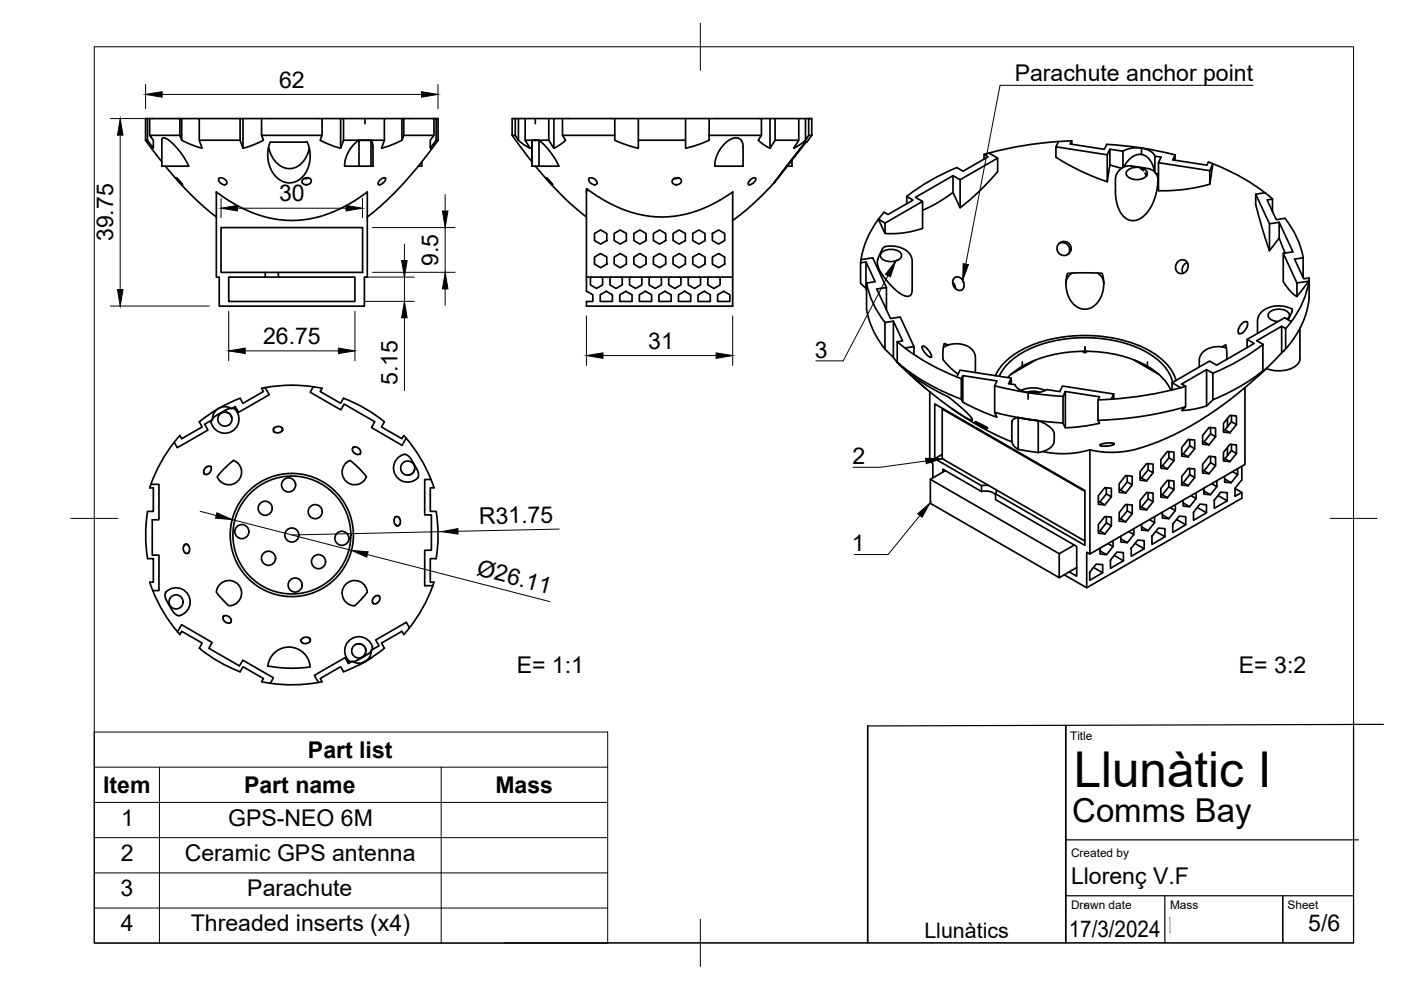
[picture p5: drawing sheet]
<svg xmlns="http://www.w3.org/2000/svg" width="297mm" height="210mm" viewBox="0 0 297 210" stroke-linecap="round" stroke-linejoin="round" font-family="sans-serif">
<!-- layer: Visible -->
<g fill="none" stroke="#000" stroke-width=".36">
<path d="M30.9 29.7h.4l1.2 1.7v-.5a1.73 1.73 0 0 0-.4-1.7l-.4-.5h6.4l.2 .5a1.66 1.66 0 0 0 1.3 1.1l3.3 1.1-.7-1.7h8.7l.4 1.2a.4 .4 0 0 0 .5 .5l2.5-.9 1.6-.8-.4-1h12.8l-.4 1 1.6 .8 2.4 .9a.4 .4 0 0 0 .5-.5l.4-1.2h8.7l-.6 1.7 3-1a2.15 2.15 0 0 0 1.4-.9l.3-.8h6.4l-.8 1v1.7l1.3-1.7h.4M30.9 29.7l3.4 4.6M31.3 25.1v4.6M31.7 25.1h6.4v3.6M31.7 25.1h-.8v4.6M31.7 25.1v3.6M34.5 29.3h.5l.8 .4 1.6 1.5 1.6 2.1 1 1.9h-5.7v-5.6zM35.1 35.2l2 2.4 3.3 3.6 2.4 2.3 3.1 2.5M37.3 37.7l.9 .7 .5 .8zM38.1 25.1h.4v4.6M38.5 25.1h3.7v4.6M42.2 25.1h8.7v4.6"/>
<path d="M46.4 37.8l.6-.1 .5 .2 .6 .6-.1 .5-.5 .2-.7-.3-.4-.6zM50.9 25.1h.6v6.3M51.5 25.1h16.8v3.6M55.5 25.1v3.6M56.9 31.2l.7 1.8 .9 1.3 1.3 1.1 1.2 .3 1.4-.1 .9-.4 .7-.6 .9-1.2 .7-2M57.3 30.1h7.1a.71 .71 0 0 1 1 .7l.3 1.7v1.1l-.3 1.8-.5 1-.6 1-1.1 .8-1.2 .5h-1.1l-1-.2-1.2-.8-.9-1.2-.5-.9-.4-1.3-.1-1.1 .1-1.5zM64.2 38l.6-.3h.6l.5 .3 .1 .6-.7 .5h-.7l-.6-.5zM65.4 37.7l-.9 .2M68.3 25.1h3.9v6.3M72.2 25.1h.6v4.6M72.8 25.1h4.6M76.1 29.8h2.6v5.4h-2.6v-5.4l-1.1 .9-.9 1.1-.7 1.6-.3 1.4v.4h3"/>
<path d="M77.3 29.8h.2M77.4 25.1h4.1M77.4 25.1v1.1M78.7 29.8h.1M78.7 29.8l.4 .9v4.5h-.4M80.5 38.3l.7-.6h.4l.2 .1-.1 .4-.5 .6-.9 .4-.1-.4zM85.2 25.1h-3.7v4.6M85.6 28.7v-3.6h6.4v3.6M85.6 25.1h-.4v4.6M89.4 34.3v.9h-.7M92 25.1h.5v4.6M92.5 25.1h.4v4.6"/>
<path d="M92.9 29.7l-4 5.2-3.9 4.6-3.1 3.1-4 3.4M108.6 28.7h.6l.9 1.2 2.3 1.5-1.1-1.7 2.2 .1M108.6 28.7v-3.6h.6v3.6M108.6 28.7l4.2 5.6M109.2 25.1h.7v4.6M109.9 25.1h1.4M111.3 25.1h5.1v4.6M111.3 25.1v4.6M112.8 29.8v5.4M113.5 25.1v1.1M113.5 35.2l3 3.5 3.2 3.4 4.6 3.9M114.3 29.8l1.2 1 1.1 1.3 1.2 1.8 .7 1.3h-4.2"/>
<path d="M114.3 29.8h-1.5v5.4M114.3 29.8v5.4h-1.5M115.8 37.7l.7 .6 .7 .9zM116.4 25.1h1M119.3 25.1h11v3.6M119.3 25.1h-1.9v6.3M119.3 25.1v3.6M124.3 40l3.8 2.5 4.2 2 2.4 .8 2.1 .4 3.2 .3 3.4-.2 4.1-1 3.7-1.6 4.1-2.5v24.2h-31v-1h1.4v-1.4l-1.4-.7zM124.9 37.8l.5-.1 .6 .2 .5 .6v.5l-.5 .2-.7-.3-.4-.6zM130.3 25.1h20M135.3 25.1v4.6M142.7 38.1l.6-.4h.6l.5 .3 .1 .4-.5 .6-.9 .2-.6-.5v-.3z"/>
<path d="M143.8 37.7l-.9 .2M145.4 25.1v4.6M150.3 25.1h11.1v3.6M150.3 25.1v3.6M153.6 30.5l.8-.7 1.1-.5 .9-.1 .6 .4 .4 .5 .1 .8v4.3h-5.9v-1.1l.5-1.3 .6-1.2zM159 38.2l.7-.5 .5 .1v.4l-.4 .5-.5 .4-.5 .1-.2-.3zM161.4 25.1h1.9v6.3M163.3 25.1h1v4.6M164.1 38.7l-4.9 4.9-3.9 3.2M164.3 25.1h5.1v4.6M167.9 34v1.2h-1M169.4 25.1h1.4v4.6"/>
<path d="M170.8 25.1h.6M171.4 28.7v-3.6h.7v3.6M172.1 28.7l-1.2 1.4a.53 .53 0 0 0-.6 .5l-6.2 8.2 6.8-8.7M172.1 28.7h-.7l-.8 1.2-2.3 1.5 1.1-1.7h-4.1a1.13 1.13 0 0 0-1.5 .8l-.2 .4a.54 .54 0 0 1-.4 .5 .54 .54 0 0 1-.6-.3l-1.8-1.4 .6-1h-11.1v1l-2.9 1.2-2 .5v-1.1a.45 .45 0 0 0-.1-.5 .45 .45 0 0 0-.6-.1h-9.4v1.7l-2-.5-2.8-1.1-.2-.1v-1h-11l.6 1-2 1.5a.5 .5 0 0 1-.6 .1 .5 .5 0 0 1-.3-.5l-.2-.3a1.13 1.13 0 0 0-1.5-.8l-1.7 .1M202.1 37.2l-8 4.6 1.5 .9-8 4.6-1.4-.8M202.1 37.2v3.6M203.6 38.1v5.9M208.6 33.7v-.9l.9 .4-5.3 3.1-1.3-.8a43.9 43.9 0 0 0-10.6 6.1M209.7 32.5l1.8 1-7.9 4.6-1.5-.9M209.7 32.4l-1 .3M211.5 33.5v2.9l-3.7 4-4.1 3.6h-.1l-1.5-3.2-3.3 2.2-3.2 1.6M223.9 31.1l10.9 1.7v5.7"/>
<path d="M224.4 30l-.5 1.1v2.3l3.6 2 4.4 2.1 2.9 1 .5-3.5 2.5 .7M227.2 30.6v-.7l-.3 .6 7.2 1.2 .5-1.1M227.2 29.9a77.7 77.7 0 0 0-17.5 2.5M234.7 30.6l7.3 .8M234.8 32.8l.5-1.2v3.4M235.3 31.6l2.8 .5M237.2 36.2l1.3-.9 1.2-.1 4.1 .6 1 .6 .5 .8 .2 .6-.2 2.3-.7 2.7-1.4 2.3-.8 .8-1 .6-1.2 .3-1.3-.4-1-.9-.8-1.3-.5-2.4-.1-4 .2-.8zM238.1 32.1v3.4M239.1 36.1a3.3 3.3 0 0 1 3-.4l1 .6 .1 .4v.5l-1 .7-1.5 .2a2.79 2.79 0 0 1-1.9-1v-.7zM241.9 35.8l.5 .4M242 31.4v1.4h-.9l-1 .4-1.1 1-.7 1.2M242 32.8l1.1 .4 .7 .7 .7 1.3 .3 1.2"/>
<path d="M242 31.4a3.5 3.5 0 0 1 2.9 1.7M242 31.4h-1.8l-1.1 .2-1 .5M242 31.4l7.2 1.4M242.8 36.7l.3 .6M245.1 36.8h.5M245.6 34.5l.6-1.2-1.3-.2v3.5M249.1 34v-1.1l-.5 1 7.3 1.1 .3-.7a45.1 45.1 0 0 1 13.6 7.9M256.5 36.2l-10.9-1.7v5.9h2.5l3.6-.3 4.8-1 .7-4.4-.7 1.5v2.9M45.9 40.7l3.8 2.5 3.8 1.9 3.5 1.1 2.2 .4 2.5 .2 3.7-.3 4.3-1.2 4.4-2.1 3.8-2.5v18.1h-.6v6.1h-30.8v-6.1h-.6zM45.9 40.7h.1M46.9 48.3h30v9.5h-17.9v1h16.2v5.1h-26.7v-5.1h7.7v-1h-9.3zM56.2 57.8h2.8"/>
<path d="M56.2 58.8h2.8M77.9 40.7h.1M124.3 58.8h31M124.6 40.1l-.2 .6M125.4 58.8l-.2 .1v1.5l1.3 .8 1.3-.8v-1.5l-.3-.1M126 54.5l1.3-.7 1.4 .7v1.5l-1.4 .8-1.3-.8zM126 49.5l1.3-.7 1.4 .7v1.5l-1.4 .7-1.3-.7zM129.6 58.8l-.3 .1v1.5l1.3 .8 1.3-.8v-1.5l-.2-.1M130.2 54.5l1.3-.7 1.3 .7v1.5l-1.3 .8-1.3-.8zM130.2 49.5l1.3-.7 1.3 .7v1.5l-1.3 .7-1.3-.7zM133.7 58.8l-.2 .1v1.5l1.3 .8 1.3-.8v-1.5l-.3-.1M134.4 49.5l1.3-.7 1.3 .7v1.5l-1.3 .7-1.3-.7z"/>
<path d="M134.4 54.5l1.3-.7 1.3 .7v1.5l-1.3 .8-1.3-.8zM137.9 58.8l-.3 .1v1.5l1.3 .8 1.3-.8v-1.5l-.2-.1M138.5 49.5l1.3-.7 1.3 .7v1.5l-1.3 .7-1.3-.7zM138.5 54.5l1.3-.7 1.3 .7v1.5l-1.3 .8-1.3-.8zM142 58.8l-.2 .1v1.5l1.3 .8 1.3-.8v-1.5l-.3-.1M142.7 54.5l1.3-.7 1.3 .7v1.5l-1.3 .8-1.3-.8zM142.7 49.5l1.3-.7 1.3 .7v1.5l-1.3 .7-1.3-.7zM146.2 58.8l-.3 .1v1.5l1.3 .8 1.3-.8v-1.5l-.2-.1M146.9 54.5l1.3-.7 1.3 .7v1.5l-1.3 .8-1.3-.8zM146.9 49.5l1.3-.7 1.3 .7v1.5l-1.3 .7-1.3-.7zM150.3 58.8l-.2 .1v1.5l1.3 .8 1.3-.8v-1.5l-.3-.1M151 54.5l1.4-.7 1.2 .7v1.5l-1.2 .8-1.4-.8z"/>
<path d="M151 49.5l1.4-.7 1.2 .7v1.5l-1.2 .7-1.4-.7zM155.4 40.7h.1M182.5 55l2.5-.3 2.9 6.3M183.6 55.5l1.9 4.2-1.8 .3v5.8l1 3.2 1 2.1 .9 1.5 1 1.4 3.7 3.9-1.1-1.1 2.5 2 3.4 2.2 3.4 1.8 3.1 1.4a1.85 1.85 0 0 1 1.5 1.1l3.8 1.8 3.5 1.4-.5-1.1 6.9 1.5 6.9 .7a.73 .73 0 0 1 .9 .6l.3 .5 3.2-.2 4-.7-.3-.7 5.4-.3 4.4-.6 3.5-.6 5.3-1.4-.9 .9 3.8-.6a4.1 4.1 0 0 0 2.9-1.7l2.7-1.3 3.3-1.7 2.7-1.8 1.9-1.4-1.4 1.3 3.1-2.7 4.1-4.5 1.5-2.2 1.3-2.6 .7-2.2 .5-2.4v-4.4l-1.2 .2-1.9-4.2 1.8-.2v4.1M183.7 60a18.9 18.9 0 0 0 3.9 8.4M186.3 46.5a18.5 18.5 0 0 0-3.8 9.2M186.9 53.5a3.1 3.1 0 0 1 4.2 .3 1.41 1.41 0 0 1-1.6 1.6 2.7 2.7 0 0 1-2.8-.9v-.7zM187.3 52.5l1.2-.3 1.9 .1 1.6 .7 1.1 1.2 .3 1v6.5l-.1 .6-.4 .4-.4 .1-.8-.1-1.4-.9-2.1-2-1.7-2.4-.4-1-.1-1.2 .7-1.6zM187.6 47.3v2.2M192.3 41.6l1.3 .8-5.3 3.1-.8-.5-1.2 1.5M192.3 41.6v1.6M195.6 42.7v5.7l-3.8 1-3.4 .1a.85 .85 0 0 1-1.1-.7l-1.1-2.3"/>
<path d="M202 59.9l.5 .7 .1 .6M202.2 59.1l.3-.3 .6-.1 .9 .6 .4 .9-.1 .7-.3 .5-.8 .2-.7-.5-.5-1zM224.5 51.7l.9-.3 1 .5 .4 .9v.5l-.4 .6M227.3 57.9l-.9 .9-.4 1.3M232.7 57.9l.9 .9 .4 1.3M249.8 55.4l.6-.3h.5l.4 .1 .5 .5 .1 .7-.1 .6-.3 .5-.5 .4h-1l-.6-.6-.1-1zM251.7 55.7l-.5 .3-.4 .5-.2 .8 .2 .6M266.2 41.2l3 6.2v5.8M268.2 40.9l-2 .3v2.2l2.5 8.4 .5 1.4 2-2.7 1.3 3.2M269.2 47.4l2-.3v3.4M269.8 44.9v-2.7l-1.2 .2 2 4.2 1.8-.3M271.2 47.1l2.9 6.3-2 .3v6l1.3 1.8 1.6 1.4 2.5-3.3-2.5 .4v2.9"/>
<path d="M272.1 53.7l2.9 6.3M272.4 46.3a18.9 18.9 0 0 1 3.9 8.3M277.6 58.9a19.5 19.5 0 0 1-5 10.8M127.3 62.5l1.2-.7 1.3 .7v1.4h-2.5zM131.4 62.5l1.3-.7 1.3 .7v1.4h-2.6zM135.6 62.5l1.2-.7 1.4 .7v1.4h-2.6zM139.7 62.5l1.3-.7 1.3 .7v1.4h-2.6zM143.8 62.5l1.4-.7 1.3 .7v1.4h-2.7zM148 62.5l1.3-.7 1.3 .7v1.4h-2.6zM152.1 62.5l1.4-.7 1.2 .7v1.4h-2.6zM183.6 61.2v-5.7l-1.1 .2v4.4l.5 .5a1.2 1.2 0 0 1 .7 1M187.6 68.4l1.8-.3v7.7"/>
<path d="M187.6 68.4v5.6M187.9 65.7v-4.7l-2 .3 2.9 6.2 2.1-.3 2.9 6.3M189.4 68.1l2 4.2-1.2 .1M190.2 72.4v4.4M190.2 72.4l1.7 1.4M190.7 77.4l5.7 5.1M191.9 73.8l1.9-.3v1.7M191.9 73.8a47.5 47.5 0 0 0 11.9 6.5M192.9 79.2l2.8 2 3.1 1.9a19.5 19.5 0 0 1 5.5 3.7l1.4 1.4 .4 .8-.6-.1-1.2-.6-3.9-2.6-4-3.2zM195.5 73.4l.5 .1 .8 .7 .6 1v.5l-.5-.1-.8-.8-.6-1zM200 73.7l1.3-.6 1.6-.2 1.5 .2 1.3 .7 .7 .7 .3 .7 .1 3.8M201.1 73.1l-.8-.2a.32 .32 0 0 0-.2 .5l-.2 1.9a2.62 2.62 0 0 0 1.3 2.3l1.9 1.7"/>
<path d="M202.9 79.9l.6-1.4 10.9 1.7M204.1 79.6l7.3 1.2-.5 1v5.6M211 79.6l1.3-2.1 1.4-1.3 2-1.5 2.6-1.3 2.8-1 2.9-.7 3.5-.5 3.2-.1 2.6 .2 4 .6 3.2 1 2.7 1.2 2.2 1.3 1.8 1.6 1.6 2.2 .5 1.5M211.9 79.8a13.4 13.4 0 0 1 7.8-6.4 29.7 29.7 0 0 1 23.8 1.5 10.4 10.4 0 0 1 5.1 6.2M216.7 76.7v1M219.6 76.3l-5.2 3M226 60.1l.2-1.5a.61 .61 0 0 1 .2-.6 .61 .61 0 0 1 .6-.1h6a.69 .69 0 0 1 .9 .9l.1 1.3M226 60.1l.3 2 .8 1.8 1.4 1.2 1.4 .5 1-.2 .7-.3 1.1-1 1-1.9 .3-2.1M229.5 74.5l.5 .3 .5-.3M230 73.6v1.2M234 60.1h.1M240.4 76.3l5.2 3"/>
<path d="M243.3 76.7v1M243.3 77.6a11.5 11.5 0 0 1 4.9 5.1M243.3 77.6a29.3 29.3 0 0 0-26.5 0l-1.7 1.2-1.4 1.2M255.8 78.4l1.4 .7v5.7M259.1 73.5l.8-.4 .2 1.4v1.7M260 73.8l-1-.3h-1.4l-1 .3-1 .4-.7 .6-.5 .8-.1 2.2M263.3 68.6l.6-.4h.3l.3 .2v.6l-.8 1.3-.5 .4-.4 .1-.3-.3v-.5zM264.4 72l1.5 .8-7.9 4.6-1.5-.8-8 4.5M267.8 73l-1.4-.8 5.3-3v5.6M267.8 73v5.6M267.8 73a43.4 43.4 0 0 1-10.6 6.1M268.8 77.9l-4.8 4.2-5.2 4.1-4.9 3.3-5.4 2.9-4.7 1.9-4 1.2-3.8 .4-3.2-.2a4.4 4.4 0 0 0-3.3 .1l-2.8 .4h-1.9l-3.7-.5"/>
<path d="M271.7 69.2l.9 .5M272.6 69.7v4.3M272.9 67.7l.3-.3a1.08 1.08 0 0 0-.9-1.7 2.75 2.75 0 0 0-3.4 .9v.5l.4 .5 .8 .4 .9 .1M273.1 67.8l.9-1.8v-.4l-.3-.2-.9-.3-1.4-.3-1.5 .2-1.2 .3-1 .6-.9 1.3-.2 .7v2.8M273.8 68.2l-1.4-.8-8 4.6v1.7M275.6 69.6v6.4M275.6 76a2.88 2.88 0 0 1-2.4 2.3l-1.4 .3h-1.4l-1.9-.5M36.9 93.8a31.8 31.8 0 0 0-5.2 9.6h.8v5h-1.2a32 32 0 0 0 0 10M43.5 99.3l.7-.5 .4 .1 .2 .3-.2 .8-.6 .5-.5 .1-.3-.3v-.5zM46.6 87.9l.9-.5h.5l.6 .3 .4 .5 .2 .5-.1 .7-.3 .5a1.5 1.5 0 0 1-2.1 .1 1.5 1.5 0 0 1-.1-2.1zM47.3 99.6l2-1.8a.71 .71 0 0 1 .9 .2 2.67 2.67 0 0 1-.1 4.3 2.67 2.67 0 0 1-4-1.2zM47.5 87.4l-.4 .1"/>
<path d="M47.9 87.4l.9 .5 .4 .8M49 86.6l-.7 .1-1.2 .6-1.4 .9-.7 .6M49.3 86.6l.4 .1a2.98 2.98 0 0 1-.6 4.9 2.98 2.98 0 0 1-4.3-2.3l.1-.2M50.9 84.4l-3.3 1.5-3.1 1.8-2.3 1.7 .7 1.1-4.4 2.5-.4-.7-1.2 1.5M55.5 82.3l.4 .7-4.4 2.5-.6-1.1M56.2 82.2l.9 1.5-6.5 3.7-.7-1.2-.8 .4a2.64 2.64 0 0 0-4.1 2.4l-1.6 1 .7 1.2-6.5 3.7-.7-1.1M56.2 82.2l-.7 .1M58.1 90.8l.5-.3 .6-.1 .6 .3 .1 .4-.3 .5-.9 .2-.7-.4zM66.4 82l-.6 1.2 6.5 3.7 .7-1.2 6.5 3.7-.7 1.2 6.4 3.8 .9-1.5M66.4 82l-2.6-.3h-2.6l-5 .5M66.4 82l1.9 .3-.4 .7 4.3 2.5 .6-1.1a31.4 31.4 0 0 1 8.7 5M74.8 94.9l.6-.1 .7 .3 .4 .5-.1 .6-.6 .2-.7-.3-.4-.6z"/>
<path d="M81.5 89.4l-.6 1.1 4.3 2.5 .4-.7 .2 .2a31.8 31.8 0 0 1 5.6 9.2M84.1 97.3l1-.7 .6-.3 .9 .4 .6 .6 1.3 2.4 .3 .9-.2 .7a2.99 2.99 0 0 1-4.1 .2 2.99 2.99 0 0 1-.4-4.2zM85.3 98.2a1.48 1.48 0 0 1 1.5-.4 1.48 1.48 0 0 1 1.1 1.2l-.1 1-.8 .6-.9 .1-.8-.5a1.46 1.46 0 0 1 0-2zM87.9 99.5l-.2 .6-.4 .3-.8 .3M197.1 83.1v14.8l.7 .3v3.1M199.8 96.3l-1.6 1M199.9 86.6l-.1 .1M200.4 99.8l-3.1 1.8v5.1l27.3 15.8v-5.1l3.2-1.8M201.8 86.6l3.3 2.3 3.1 1.8 3.3 1.7 3 1.3M203.8 84.6v-4.3l.3-.7v5.7M206.7 89.4l1.7 .7 1 .7-1.4-.5zM210.9 81.8l7.1 1.5"/>
<path d="M214.4 81.4v-1.2l-.6 1.2 1.4 .1M215.2 81.5a3.5 3.5 0 0 0 2.8 1.7M215.8 88.5l2 .4M215.8 88.5l-.9 .4-.4 .5v4a2.19 2.19 0 0 0 1.4 1.9M215.8 88.5h.1M215.9 95.3l4.3 .6M216.5 82.8l2.1-.6 1.7 .2 1.3 .4M218 83.3v1.3M218 83.2l1.8 .1 1.2-.3 .9-.4 2.8 .4 .6-1.2 10.8 1.7v1.1M218 83.3l7.4 .7M218.2 88.9h-.4l2.4 .3M220.1 89.2v6.8"/>
<path d="M220.2 89.2l-4.3-.6v6.7M220.2 89.2h-.1M220.2 89.2l1.3 .6 1.2 .8 .5 .6 .3 .8a2.96 2.96 0 0 1-2.5 3.8l-.9 .1M220.4 83.2l-1.5-.3-1.2 .3M225.4 89.7v-5.7l.5-1v7.7M225.9 83l7.2 1.1-.3 .7M231.1 95.4v22.1l-.7-.4v7.5l-4.8-2.7M232.8 84.8v4.3M233.2 94.3l1.5-.4h1.2l.3 .2-.4 .3-1.2 .2h-1.1zM236.1 83.5l-.5 1.1M243.1 98.3l1.4 .1v1.8l-1.4 1.8-1.4-.2v-1.8zM243.4 98.3v1.3l-1.4 1.7h-.3"/>
<path d="M243.4 99.6l1.1 .6M246.4 98.8l1.1 .6M247.5 95.7l1.4 .2v1.8l-1.4 1.7-1.4-.1v-1.9zM247.8 95.8v1.3l-1.4 1.7h-.3M247.8 97.1l1.1 .6M250.3 82.2l-1.8-1.1v1.6M250.3 82.2a77.7 77.7 0 0 1-17.5 2.6M250.9 96.2l1 .7M251.4 81.9l-.9-.5 5.3-3v7.7M251.4 81.9v4.3M251.4 81.9l-1.1 .3M251.9 99.3l1.4 .1v1.9l-1.4 1.7-1.4-.1v-1.9z"/>
<path d="M251.9 93.2l1.4 .1v1.8l-1.4 1.8-1.4-.2v-1.8zM252.2 99.3v1.3l-1.3 1.8-.4-.1M252.2 93.2v1.3l-1.3 1.7h-.4M252.2 94.5l1.1 .6M255.3 99.8l1 .6M255.3 93.7l1 .6M256.3 90.6l1.4 .2v1.8l-1.4 1.7-1.3-.1v-1.9zM256.3 96.7l1.4 .2v1.8l-1.4 1.7-1.3-.1v-1.8zM256.7 90.6v1.4l-1.4 1.7h-.3M256.7 96.8v1.3l-1.4 1.7h-.3M256.7 98.1l1 .6M256.7 92l1 .6"/>
<path d="M259.7 97.3l1.1 .6M259.7 91.1l1.1 .7M260.2 88.7v1.8M260.2 94.9v1.7M260.2 96.3l.2 .1M260.8 88.1l1.3 .1v1.8l-1.3 1.8-1.4-.2v-1.8zM260.8 94.2l1.3 .1v1.9l-1.3 1.7-1.4-.2v-1.8zM261.1 88.1v1.3l-1.4 1.7h-.3M261.1 94.2v1.3l-1.4 1.8-.3-.1M261.1 95.5l1 .7M261.1 89.4l1 .6M262.4 99.4v1.2l-1.4 1.8-1.3-.2v-1.2"/>
<path d="M263.3 98.9v2.9l-1.4 1.7v1.7l1.4-.8v1.2l-32.9 19M263.9 82.2v16.3l-32.8 19M31.3 118.4h1.2v5h-.8l.7 1.8M32 102.7h1.7v7.5h-1.4v7.5h1.4v7.5h-1.3M39.1 115.6l.5-.2 .5 .5 .1 .8-.4 .6h-.4l-.4-.4-.2-.7zM77.1 102a2.68 2.68 0 0 1-4.1-.4 2.68 2.68 0 0 1 1.2-4l1.9 1.6 1.2 1.4a.79 .79 0 0 1-.1 1.3l-.1 .1M83.7 109.7l.6-.2 .5 .5 .1 .9-.4 .6-.5-.1-.3-.4-.2-.8zM91.4 101.7h-1.4v7.5h1.5v7.5h-1.5v7.5h1.8M91.4 101.7l.6 1.7h-.8v5h1.3a31.2 31.2 0 0 1 0 10M92.5 118.4h-1.3v5h.8l-.2 .8M197.3 101.6l27.3 15.8M199.9 100.1v-.6l8.2 4.7v-1.2l-9.9-5.7v-11.7l31.8 18.4v11.6l-18.9-10.9"/>
<path d="M208.1 104.2a3.1 3.1 0 0 1 3 .7M209.6 102.9l-1.5 .1M211.1 104.7v1.2l17.2 10v6.3l-1.6-.9M211.2 103.8v.6l-.1 .3M230 104.2l-30.2-17.5v10.6l30.2 17.4M232.4 119.6l1.4 .1v1.7l-2.8 1.6v-1.7zM233.2 112.6l1.1 .6M233.2 106.4l1.1 .7M233.2 116.8l1.4 .8M234.3 103.4l1.3 .1v1.8l-1.3 1.8-1.4-.2v-1.8zM234.3 109.5l1.3 .1v1.9l-1.3 1.7-1.4-.1v-1.9zM234.6 103.4v1.3l-1.4 1.7h-.3"/>
<path d="M234.6 109.5v1.4l-1.4 1.7-.3-.1M234.6 110.9l1 .6M234.6 104.7l1 .6M234.9 115.2l1.1 .7M236 114.6v1.3l-1.4 1.7-1.4-.1v-1.3M236.2 117.8l2 1.1M236.8 117l1.4 .2v1.7l-2.8 1.6v-1.7zM237.6 110l1.1 .6M237.6 103.9l1.1 .6M237.6 114.3l1.4 .8M238.7 100.8l1.4 .2v1.8l-1.4 1.7-1.4-.1v-1.9zM238.7 106.9l1.4 .2v1.8l-1.4 1.7-1.4-.1v-1.8z"/>
<path d="M239 100.9v1.3l-1.4 1.7h-.3M239 107v1.3l-1.4 1.7h-.3M239 108.3l1.1 .6M239 102.2l1.1 .6M239.3 112.7l1.1 .6M240.4 112.1v1.2l-1.4 1.8-1.4-.2v-1.2M240.6 115.2l2 1.1M241.2 114.5l1.4 .1v1.7l-2.8 1.7v-1.8zM242 107.5l1.1 .6M242 101.3l1.1 .7M242 111.7l1.4 .8M243.1 104.4l1.4 .1v1.9l-1.4 1.7-1.4-.1v-1.9z"/>
<path d="M243.4 104.4v1.4l-1.4 1.7-.3-.1M243.4 105.8l1.1 .6M243.7 110.2l1.1 .6M244.8 109.6v1.2l-1.4 1.7-1.4-.1v-1.3M245 112.7l2 1.1M245.6 112l1.4 .1v1.7l-2.8 1.6v-1.7zM246.4 104.9l1.1 .6M246.4 109.2l1.4 .8M247.5 101.8l1.4 .2v1.8l-1.4 1.7-1.4-.1v-1.8zM247.8 101.9v1.3l-1.4 1.7h-.3M247.8 103.2l1.1 .6M248.1 107.6l1.1 .7"/>
<path d="M249.2 107v1.3l-1.4 1.7-1.4-.2v-1.2M249.4 110.1l2 1.2M250 109.4l1.4 .2v1.7l-2.8 1.6v-1.8zM250.8 106.6l1.4 .8M250.9 102.4l1 .6M252.2 100.6l1.1 .7M252.5 105.1l1.1 .6M253.6 104.5v1.2l-1.4 1.7-1.4-.1v-1.2M253.9 107.6l1.9 1.1M254.4 106.9l1.4 .1v1.7l-2.8 1.6v-1.7zM255.2 104.1l1.4 .8M256.9 102.5l1.1 .7"/>
<path d="M258 101.9v1.3l-1.4 1.7-1.4-.1v-1.3M258.3 105.1l1.9 1.1M258.8 104.3l1.4 .2v1.7l-2.7 1.6v-1.7zM259.7 101.6l1.3 .8M261.3 100l1.1 .6M261.9 103.6l1.4 .8M32.4 125.2a31.8 31.8 0 0 0 5.2 8.8M35.2 125.5l-.2 .5 .1 .8 .9 1.8 1.1 1.6 .6 .3h.4M35.2 125.5a3 3 0 0 1 4.7 .6 3 3 0 0 1-1.8 4.4M37.6 134l.9-1.5 6.5 3.7-.7 1.2 6.5 3.8 .7-1.2 6.5 3.7-.7 1.2M37.6 134l.5 .5 .4-.6 4.4 2.4-.7 1.1a31.1 31.1 0 0 0 8.7 5M46.6 123.9a2.68 2.68 0 0 1 4.4 .7 2.68 2.68 0 0 1-2.3 3.8l-.7-.5-1.3-1.4a1.57 1.57 0 0 1-.8-1.2l.2-.7z"/>
<path d="M47.3 130.7l.7-.2 .6 .3 .4 .6-.1 .5-.6 .2-.6-.3-.4-.6zM58 138.6l.9-.7 1.2-.6 1.4-.1 1.1 .2 1 .5 1 .8 .8 1.2 .3 1a.44 .44 0 0 1-.1 .6 .44 .44 0 0 1-.5 0l-4.3 .2-4-.5 .3-1.3zM63.9 135.5l.5-.3 .7-.1 .5 .2 .2 .5-.4 .5-.9 .2-.6-.3zM73.3 123.9a2.68 2.68 0 0 1 4.4 1l.1 .2a.87 .87 0 0 1-.5 1.1l-1.2 1.4a1.58 1.58 0 0 1-1.2 .8l-.6-.1a2.76 2.76 0 0 1-1-4.4zM75.3 136.7a1.49 1.49 0 0 1 2.1 .5 1.49 1.49 0 0 1-.6 2.1M78.7 139.5l-2.6 1.5M78.7 139.5h.1M78.7 138l-.7 .7-1.4 .8-1.2 .7-.6 .1M78.9 137.8l.1-.5a2.98 2.98 0 0 0-4.5-1.9 2.98 2.98 0 0 0-.2 4.9h.2M79.3 126.7l.7-.4 .5 .3-.1 .8-.6 .6h-.5l-.3-.3v-.5zM81.5 137.4l-4.1 2.9M86.8 133.1l-.7-1.2-6.4 3.8 .7 1.2-1.7 1a2.64 2.64 0 0 1-1.3 2.4"/>
<path d="M86.8 133.1l-1.2 1.4-.4-.6-4.3 2.4 .6 1.1M91.8 124.2a31.8 31.8 0 0 1-5 8.9M228.3 120.3l-3.7 2.2M231.8 120.3l2 1.1M50.9 142.4l.6-1 4.4 2.5-.4 .6M55.5 144.5l1.1 .3a31.8 31.8 0 0 0 10.9-.1M74.7 140.2l-.8 .5-.7-1.3-6.5 3.8 .8 1.5M74.7 140.2a2.64 2.64 0 0 0 2.7 .1M77.4 140.3l-4.6 2.1-.6-1-4.3 2.5 .4 .6-.8 .2"/>
<circle cx="225.6" cy="52.7" r="1.49"/>
<circle cx="51.3" cy="112.7" r="1.49"/>
<circle cx="56.2" cy="107.8" r="1.49"/>
<circle cx="56.9" cy="118.4" r="1.49"/>
<circle cx="61.2" cy="102.8" r="1.49"/>
<circle cx="61.9" cy="113.4" r="13.1"/>
<circle cx="61.9" cy="113.4" r="12.5"/>
<circle cx="61.9" cy="113.4" r="1.49"/>
<circle cx="66.8" cy="108.5" r="1.49"/>
<circle cx="67.5" cy="119.1" r="1.49"/>
<circle cx="72.5" cy="114.1" r="1.49"/>
<circle cx="37.3" cy="127.6" r="1.49"/>
<circle cx="62.6" cy="124" r="1.49"/>
<circle cx="76.1" cy="138" r="1.5"/>
</g>
<!-- layer: BORDER -->
<path d="M20 9.9h267v190h-267zM148.5 4.9v10M15 109.9h10M282 109.9h10M148.5 194.9v10" fill="none" stroke="#000" stroke-width=".21"/>
<!-- layer: TITLEBLOCK -->
<path d="M287 152.9v47h-180M293.3 153.6l-109.3 .3M226 178.1h62M226 189.9h61M247 189.9v10M272 189.9v10" fill="none" stroke="#000" stroke-width=".25"/>
<path d="M184 153.9v46M226 153.8v46.1" fill="none" stroke="#000" stroke-width=".36"/>
<circle cx="230" cy="191.9" r=".18" fill="#000"/>
<!-- layer: Custom Tables -->
<path d="M20 155.2h108.8v44.8h-108.8zM20 162.7h108.8M20 170.1h108.8M20 177.6h108.8M33.8 162.7v37.3M93.5 162.7v37.3M20 185.1h108.8M20 192.5h108.8" fill="none" stroke="#000" stroke-width=".21"/>
<!-- layer: FD_Dimensions -->
<g fill="none" stroke="#000" stroke-width=".21">
<path d="M30.9 17.9v5.1M92.9 17.9v5.1M23.4 25.1h16.7M25.5 28.7v32.7M34.4 20h55M46.9 42v4.1M50.4 44.1h23M76.9 42v4.1M77.3 58.8h10.5M79 48.3h17.5M79 57.7h17.5M85.7 51.7v3.5"/>
<path d="M85.7 58.8v5.1M94.4 41.2v3.5M94.4 48.3v9.4M23.4 64.9h21M48.5 66v10.5M52 74.4h19.7M75.2 66v10.5M77.3 63.9h10.5M85.7 67.4v15.4M94.4 61.2v3.5M124.3 67v10.5M127.8 75.4h24"/>
<path d="M155.3 67v10.5M42.4 108.4l3.4 .9M49.2 110.2l25.3 6.5M77.9 117.6l38.6 9.9M93.6 112.7l-31.7 .7M118.6 112.2l-21.5 .4"/>
</g>
<g fill="#000" stroke="#000" stroke-width=".21">
<path d="M30.9 20l3.5-.6v1.2zM89.4 19.4l3.5 .6-3.5 .6zM25.5 25.1l.6 3.6h-1.2zM46.9 44.1l3.5-.5v1.1zM73.4 43.6l3.5 .5-3.5 .6zM85.2 55.2h1.1l-.6 3.6zM93.8 44.7h1.2l-.6 3.6zM24.9 61.4h1.2l-.6 3.5zM48.5 74.4l3.5-.6v1.2zM71.7 73.8l3.5 .6-3.5 .6zM85.7 63.9l.6 3.5h-1.1zM94.4 57.7l.6 3.5h-1.2z"/>
<path d="M124.3 75.4l3.5-.6v1.2zM151.8 74.8l3.5 .6-3.5 .6zM46 108.7l3.2 1.5-3.5-.3zM74.5 116.7l3.5 .3-.3 1.1zM93.6 112.7l3.5-.6v1.1z"/>
</g>
<!-- layer: Leaders -->
<path d="M189.9 55.3l-1.1 3.4-1.1-.5zM204.2 55.9l1.1 .2-1.2 3.3zM196.2 97.2l3.6 .1-3.4 1zM194.6 108.9l2.7-2.3-1.8 3.1z" fill="#000" stroke="#000" stroke-width=".21"/>
<path d="M265.7 18.1h-53.7l-7.2 37.9M188.3 58.4l-9.5 18.1h-5.8M196.3 97.7l-9.6 1.4h-5.8M195.1 109.3l-6.8 8.3h-7.2" fill="none" stroke="#000" stroke-width=".21"/>
<text font-size="10.5" x="227.6" y="166.8">Llunàtic I</text>
<text font-size="7" x="227.3" y="174.4">Comms Bay</text>
<g font-size="4.9">
<text x="215.1" y="17.1">Parachute anchor point</text>
<text x="59.2" y="18.6">62</text>
<text x="59.2" y="42.7">30</text>
<text x="24" y="51.1" transform="rotate(-90 24 51.1)">39.75</text>
<text x="92.9" y="56.4" transform="rotate(-90 92.9 56.4)">9.5</text>
<text x="55.8" y="72.9">26.75</text>
<text x="137.5" y="73.9">31</text>
<text x="172.8" y="75.8">3</text>
<text x="84.3" y="81.6" transform="rotate(-90 84.3 81.6)">5.15</text>
<text x="180.7" y="98.4">2</text>
<text x="101.6" y="111.1" transform="rotate(-1 101.6 111.1)">R31.75</text>
<text x="180.6" y="116.9">1</text>
<text x="100.9" y="121.9" transform="rotate(15 100.9 121.9)">Ø26.11</text>
<text x="109.6" y="142.7">E= 1:1</text>
<text x="262.7" y="142.7">E= 3:2</text>
<text x="65.3" y="160.6">Part list</text>
<text x="21.9" y="168.1">Item</text>
<text x="51.8" y="168.1">Part name</text>
<text x="105" y="168.1">Mass</text>
<text x="25.7" y="175">1</text>
<text x="48.4" y="175.1">GPS-NEO 6M</text>
<text x="25.6" y="182.5">2</text>
<text x="39.2" y="182.6">Ceramic GPS antenna</text>
<text x="25.5" y="190">3</text>
<text x="52.4" y="190">Parachute</text>
<text x="227.1" y="187.5">Llorenç V.F</text>
<text x="25.6" y="197.4">4</text>
<text x="40.5" y="197.5">Threaded inserts (x4)</text>
<text x="247.9" y="197.8">143.728 g</text>
<text x="277.4" y="197.5">5/6</text>
<text x="226.6" y="198.6">17/3/2024</text>
</g>
<text font-size="4.5" x="196" y="198.8">Llunàtics</text>
<g font-size="2.5">
<text x="226.9" y="156.8">Title</text>
<text x="227.1" y="181.8">Created by</text>
<text x="227.1" y="192.7">Drawn date</text>
<text x="248.1" y="192.7">Mass</text>
<text x="273" y="192.7">Sheet</text>
</g>
</svg>
